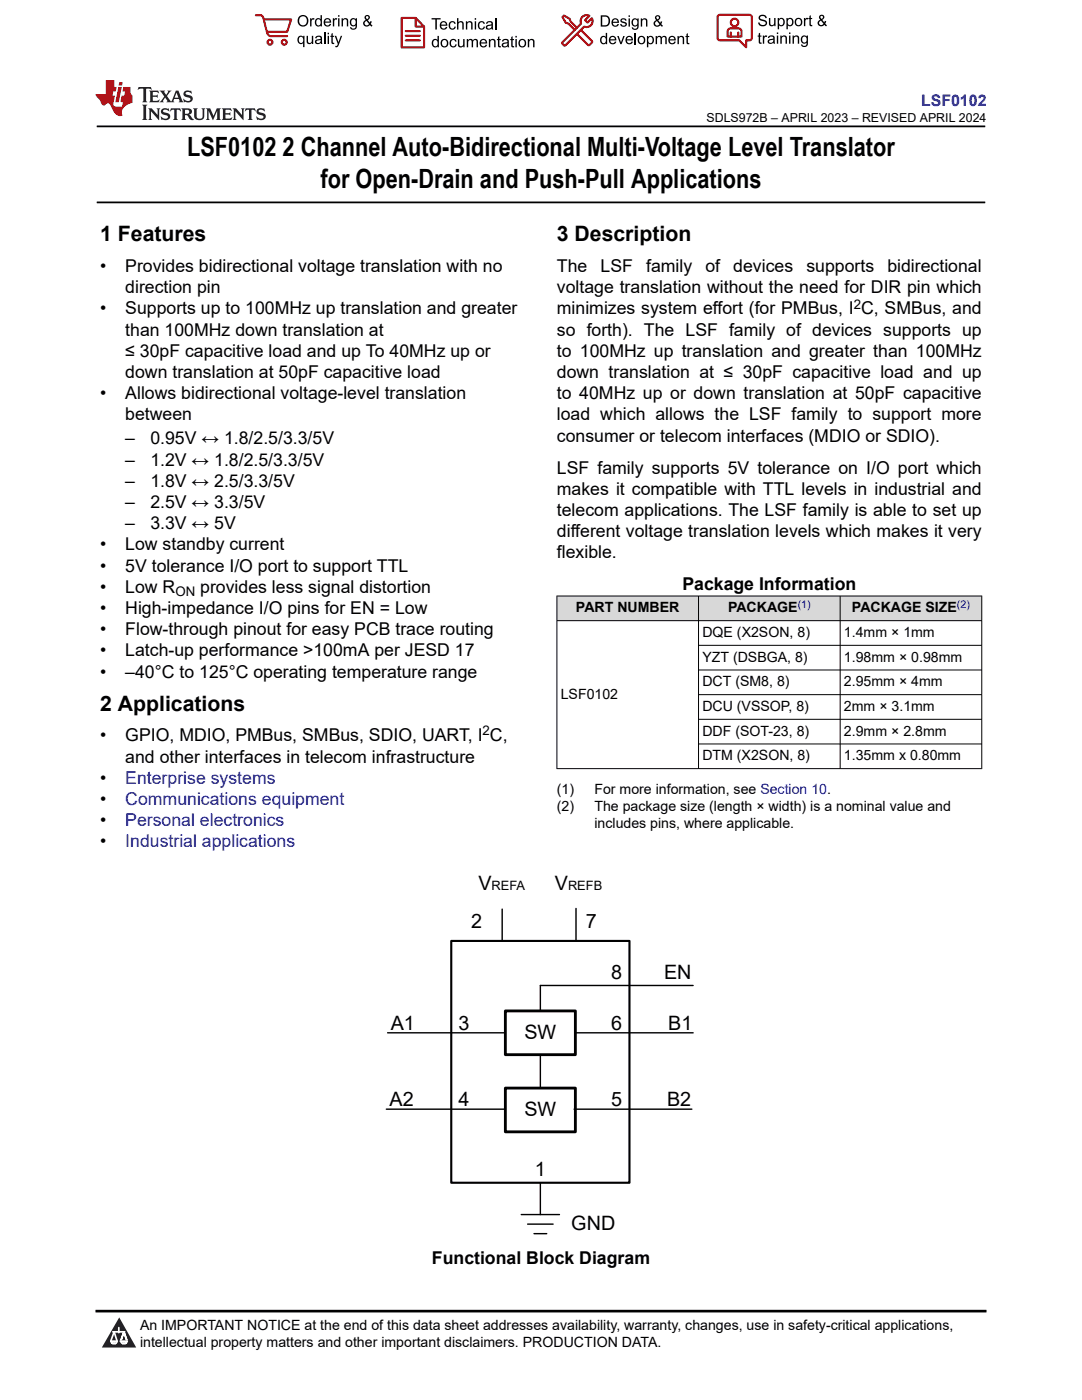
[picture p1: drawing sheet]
<svg xmlns="http://www.w3.org/2000/svg" width="216mm" height="279mm" viewBox="0 0 216 279" stroke-linecap="round" stroke-linejoin="round" font-family="sans-serif">
<path d="M19.3 25.2h177.3M19.3 40.4h177.3" fill="none" stroke="#000" stroke-width=".35"/>
<g fill="#d8d8d8">
<path d="M111.1 118.9h84.8v5h-84.8z" fill-rule="evenodd"/>
<path d="M111.2 119h28.1v4.8h-28.1z" fill-rule="evenodd"/>
<path d="M139.4 119h28.2v4.8h-28.2z" fill-rule="evenodd"/>
<path d="M167.7 119h28.1v4.8h-28.1z" fill-rule="evenodd"/>
</g>
<path d="M111.1 118.9h84.9M111.1 118.9v34.6M139.4 118.9v34.6M167.6 118.9v34.6M195.9 118.9v34.6M111.1 123.9h84.9M139.4 128.8h56.6M139.4 133.7h56.6M139.4 138.6h56.6M111.1 153.4h84.9M139.4 143.6h56.6M139.4 148.5h56.6" fill="none" stroke="#000" stroke-width=".2"/>
<path d="M90 187.8h35.6v48.2h-35.6z" fill="none" stroke="#000" stroke-width=".42"/>
<path d="M100.2 181.4v6.4M114.9 181.3v6.4" fill="none" stroke="#000" stroke-width=".28"/>
<path d="M100.8 201.8h14v8.7h-14z" fill-rule="evenodd" fill="#fff" stroke="#000" stroke-width=".56"/>
<path d="M138.3 196.7h-30.5v5.1M77.3 206.1h23.5M107.8 210.5v6.5M114.8 206.1h23.5" fill="none" stroke="#000" stroke-width=".28"/>
<path d="M100.8 217.2h14v8.7h-14z" fill-rule="evenodd" fill="#fff" stroke="#000" stroke-width=".56"/>
<path d="M77.1 221.4h23.5M107.8 236v6.4M114.6 221.4h23.5M104 242.4h7.6M105.3 244.3h5.1M106.6 246.2h2.5" fill="none" stroke="#000" stroke-width=".28"/>
<path d="M0 0h215.9v23.8h-215.9z" fill-rule="evenodd" fill="#fff"/>
<path d="M27.7 17.4l-.2 .6 .5-.3h.6v.1v2.2l-.2 .4h1l-.2-.4v-2.2v-.1h.5l.5 .3-.1-.6zM29.8 18.1l.2 .4v1.5l-.2 .4h1.9l.1-.6a1.08 1.08 0 0 1-1.3 .2v-.7h.6l.4 .2v-.6l-.4 .2h-.6v-.6l.2-.1a1 1 0 0 1 1 .2l-.1-.5zM31.8 18.1l1 1.1-1 1.2h.9l-.2-.2 .4-.7 .5 .7-.2 .2h1.6l-.2-.2 .1-.4h1l.1 .4-.1 .2h.9l-.2-.3-.8-2h-.5l-1 2.2-.8-1.1 .9-1.1h-.8l.2 .2-.5 .7-.3-.7 .1-.2zM35.2 18.5l.4 1h-.8zM36.8 18.2a.65 .65 0 0 0-.2 .7 .65 .65 0 0 0 .6 .5l.7 .2 .1 .2a.79 .79 0 0 1-.7 .4 .79 .79 0 0 1-.7-.5l.1 .7 .2-.1a.93 .93 0 0 0 1.1 .1 .93 .93 0 0 0 .4-1 1.46 1.46 0 0 0-1.2-.6l-.1-.3a1.09 1.09 0 0 1 1.2 .2l-.2-.6-.1 .1-.6-.2zM28.4 20.9l.2 .4v2.3l-.2 .3h1l-.2-.3v-2.3l.2-.4zM29.6 21.6l.2 .4v1.6l-.2 .3h.8l-.3-.3v-1.4l1.7 1.8v-2l.2-.4h-.8l.2 .2 .1 1.1-1.2-1.3zM32.3 21.8a.65 .65 0 0 0-.2 .7 .65 .65 0 0 0 .7 .4l.6 .2 .1 .2a.79 .79 0 0 1-.7 .4 .79 .79 0 0 1-.7-.5l.1 .7 .2-.1a.93 .93 0 0 0 1.1 .1 .93 .93 0 0 0 .4-.9 1.46 1.46 0 0 0-1.2-.6l-.1-.4a1.09 1.09 0 0 1 1.2 .2l-.2-.6-.1 .1-.6-.1zM34.1 21.6l-.1 .7a.63 .63 0 0 1 .7-.4l.1 1.7-.3 .3h1l-.2-.3v-1.7a.66 .66 0 0 1 .8 .4l-.1-.7zM36.2 21.6l.2 .4v1.6l-.2 .3h.9l-.2-.2v-.7h.5l.1 .2a.79 .79 0 0 0 1.2 .6l-1-.9a.61 .61 0 0 0 .6-.6 .61 .61 0 0 0-.5-.6zM36.9 21.9h.2a.47 .47 0 0 1 .5 .1 .47 .47 0 0 1 .1 .5l-.2 .2h-.6zM38.5 21.6l.2 .2a2.27 2.27 0 0 0 .4 2 1.04 1.04 0 0 0 1.7-.7v-1.3l.2-.2h-.8l.2 .4v1.1a.6 .6 0 0 1-.6 .6 .6 .6 0 0 1-.6-.6v-1.1l.3-.4zM41.1 21.6l.2 .4v1.6l-.2 .3h.7l-.2-.3v-1.5l.9 1.9 .8-1.9v1.5l-.2 .3h1l-.3-.3v-1.6l.3-.4h-.8l-.7 1.5-.7-1.5zM44.3 21.6l.2 .4v1.6l-.2 .3h1.9l.1-.5a1.09 1.09 0 0 1-1.3 .1v-.6h.6l.4 .1v-.6l-.4 .2h-.6v-.6l.2-.1a1.01 1.01 0 0 1 1 .3l-.1-.6zM46.4 21.6l.3 .4v1.6l-.3 .3h.8l-.2-.3v-1.4l1.6 1.8v-2l.2-.4h-.7l.2 .2v1.1l-1.2-1.3zM49 21.6l-.1 .7a.63 .63 0 0 1 .8-.4v1.7l-.3 .3h1l-.2-.3v-1.7a.66 .66 0 0 1 .8 .4l-.1-.7zM51.4 21.8a.65 .65 0 0 0-.2 .7 .65 .65 0 0 0 .6 .4l.6 .2 .2 .2a.79 .79 0 0 1-.8 .4 .79 .79 0 0 1-.6-.5l.1 .7 .2-.1a.93 .93 0 0 0 1 .1 .93 .93 0 0 0 .5-.9 1.46 1.46 0 0 0-1.3-.6l-.1-.4a1.09 1.09 0 0 1 1.3 .2l-.2-.6-.2 .1-.5-.1z" fill="#231f20"/>
<path d="M21.1 16v2.8h-2.1l.1 .3 .9 1a.95 .95 0 0 0 .9 .9 .59 .59 0 0 1 .6-.4 .59 .59 0 0 1 .5 .4l.4 .8a1.59 1.59 0 0 0 2.1 1.3 1.61 1.61 0 0 1 1-2.2l1-.4-.1-1.5a1.59 1.59 0 0 1-.4-1.6h-1.4l-.2 .9h.5l-.1 .8h-.5l-.2 1v.2l.4 .1-.2 .9h-.6a.73 .73 0 0 1-1.1-.7l.3-1.5h-.5l.2-.8h.5l.2-.9h-.5v-1.4zM23.6 17.4l-.6 3h.7l.6-3zM23.8 16.4l-.1 .7h.7l.1-.7z" fill="#ed1c24"/>
<g fill="#000">
<path d="M59.4 4.2a1.12 1.12 0 0 1 2.2 0 1.12 1.12 0 0 1-2.2 0zM59.9 3.5a.89 .89 0 0 0-.1 1.1 .89 .89 0 0 0 1.1 .4 .88 .88 0 0 0 .3-1.3 .88 .88 0 0 0-1.3-.2z" fill-rule="evenodd"/>
<path d="M59.5 7.3l.5-.2 .5 .3v-.3h.3v2.3h-.3v-.8a.74 .74 0 0 1-1 0 .74 .74 0 0 1-.1-1zM59.8 7.5a.57 .57 0 0 0-.2 .7 .57 .57 0 0 0 .8 .2 .57 .57 0 0 0 .1-.7 .57 .57 0 0 0-.7-.2z" fill-rule="evenodd"/>
<path d="M61.9 3.6h.2v.3l.2-.2 .3-.1 .2 .1-.1 .3a.36 .36 0 0 0-.5 0 .36 .36 0 0 0 0 .4v.9h-.3z" fill-rule="evenodd"/>
<path d="M61.2 7.1h.3v.9a.41 .41 0 0 0 .4 .6 .41 .41 0 0 0 .3-.6v-.9h.3v1.7h-.2v-.3a.58 .58 0 0 1-.7 .3 .58 .58 0 0 1-.4-.6z" fill-rule="evenodd"/>
<path d="M63 3.8l.5-.2 .5 .2v-.8h.2v2.3h-.2v-.2a.75 .75 0 0 1-1-.1 .75 .75 0 0 1-.1-1zM63.2 4a.57 .57 0 0 0-.1 .7 .57 .57 0 0 0 .8 .2 .57 .57 0 0 0 .1-.7 .57 .57 0 0 0-.8-.2z" fill-rule="evenodd"/>
<path d="M63 7.3a.74 .74 0 0 1 1-.1 .74 .74 0 0 1 .3 .9v.7h-.3v-.2a.57 .57 0 0 1-.8 .2 .57 .57 0 0 1-.2-.8l1-.3a.41 .41 0 0 0-.4-.4 .41 .41 0 0 0-.4 .4l-.3-.1zM63.2 8.2a.35 .35 0 0 0 .2 .5 .35 .35 0 0 0 .5-.3l.1-.4z" fill-rule="evenodd"/>
<path d="M65.4 6.5h.3v.3h-.3zM65.4 7.1h.3v1.7h-.3z" fill-rule="evenodd"/>
<path d="M64.8 3.8a.76 .76 0 0 1 .9-.1 .76 .76 0 0 1 .4 .8h-1.2a.47 .47 0 0 0 .3 .6 .47 .47 0 0 0 .6-.4l.3 .1a.82 .82 0 0 1-1.3 .3 .82 .82 0 0 1 0-1.3zM65 4l-.1 .3h.9l-.3-.4z" fill-rule="evenodd"/>
<path d="M66.4 3.6h.3v.3l.1-.2 .4-.1 .1 .1-.1 .3a.36 .36 0 0 0-.4 0 .36 .36 0 0 0-.1 .4v.9h-.3z" fill-rule="evenodd"/>
<path d="M66.1 6.7l.3-.1v.5h.3v.3h-.3v.9l.1 .2h.2v.3a.41 .41 0 0 1-.4-.1 .41 .41 0 0 1-.2-.4v-.9h-.2v-.3h.2z" fill-rule="evenodd"/>
<path d="M66.8 7.1h.3l.4 1.4 .5-1.4h.3l-.6 1.7a.57 .57 0 0 1-.8 .6v-.3a.37 .37 0 0 0 .5-.3z" fill-rule="evenodd"/>
<path d="M67.5 3h.2v.3h-.2zM67.5 3.6h.2v1.7h-.2z" fill-rule="evenodd"/>
<path d="M68.2 3.6h.2v.3a.58 .58 0 0 1 .7-.3 .58 .58 0 0 1 .4 .7v1h-.3v-1a.4 .4 0 0 0-.4-.5 .4 .4 0 0 0-.4 .6v.9h-.2z" fill-rule="evenodd"/>
<path d="M70 3.8l.5-.2 .5 .2v-.2h.2v1.5a.71 .71 0 0 1-.5 .8 .71 .71 0 0 1-.8-.5h.2a.46 .46 0 0 0 .6 .3 .46 .46 0 0 0 .3-.6 .78 .78 0 0 1-1.1-.2 .78 .78 0 0 1 .1-1.1zM70.2 4a.53 .53 0 0 0-.1 .8 .53 .53 0 0 0 .8 0 .54 .54 0 0 0 0-.7 .54 .54 0 0 0-.7-.1z" fill-rule="evenodd"/>
<path d="M72.9 3.1a.53 .53 0 0 1 .8 .1 .53 .53 0 0 1-.3 .8l.4 .5 .1-.3 .3 .1-.2 .5 .3 .3-.2 .2-.3-.3a.71 .71 0 0 1-1.2 .1 .71 .71 0 0 1 .4-1.1l-.3-.5zM73 3.5a.3 .3 0 0 0 .6 0 .3 .3 0 0 0-.6 0zM72.9 4.3a.45 .45 0 0 0 0 .7 .45 .45 0 0 0 .7-.2l-.5-.6z" fill-rule="evenodd"/>
<path d="M86.1 3.6h1.8v.3h-.7v2h-.3v-2h-.8z" fill-rule="evenodd"/>
<path d="M86.3 8l.5-.2 .5 .2v-.8h.3v2.2h-.3v-.2a.76 .76 0 0 1-1 0 .76 .76 0 0 1-.1-1zM86.6 8.1a.58 .58 0 0 0-.2 .8 .58 .58 0 0 0 .8 .2 .58 .58 0 0 0 .1-.8 .58 .58 0 0 0-.7-.2z" fill-rule="evenodd"/>
<path d="M88.2 7.9a.81 .81 0 0 1 1.1 .2 .81 .81 0 0 1-.2 1.1 .81 .81 0 0 1-1.1-.1l-.1-.8zM88.3 8.1a.57 .57 0 0 0 0 .9 .57 .57 0 0 0 .8 0 .57 .57 0 0 0 0-.8 .57 .57 0 0 0-.8-.1z" fill-rule="evenodd"/>
<path d="M88 4.4a.77 .77 0 0 1 .9-.1 .77 .77 0 0 1 .4 .8h-1.3a.48 .48 0 0 0 .4 .6 .48 .48 0 0 0 .6-.3h.3a.83 .83 0 0 1-1.3 .4 .83 .83 0 0 1 0-1.4zM88.2 4.6l-.2 .3h1l-.3-.4z" fill-rule="evenodd"/>
<path d="M89.7 4.4a.7 .7 0 0 1 1.2 .3l-.2 .1a.45 .45 0 0 0-.6-.3 .45 .45 0 0 0-.3 .6 .45 .45 0 0 0 .3 .6 .45 .45 0 0 0 .6-.4h.3a.76 .76 0 0 1-1.1 .6 .76 .76 0 0 1-.3-1.1z" fill-rule="evenodd"/>
<path d="M89.9 8a.7 .7 0 0 1 1.2 .3h-.3a.45 .45 0 0 0-.5-.3 .45 .45 0 0 0-.3 .6 .45 .45 0 0 0 .3 .6 .45 .45 0 0 0 .6-.4l.2 .1a.76 .76 0 0 1-1 .5 .76 .76 0 0 1-.4-1.1z" fill-rule="evenodd"/>
<path d="M91.2 3.6h.3v.8a.59 .59 0 0 1 .7-.2 .59 .59 0 0 1 .3 .7v1h-.2v-1a.4 .4 0 0 0-.5-.4 .4 .4 0 0 0-.3 .5v.9h-.3z" fill-rule="evenodd"/>
<path d="M91.4 7.8h.2v.9a.41 .41 0 0 0 .5 .5 .41 .41 0 0 0 .3-.5v-.9h.3v1.6h-.3v-.2a.58 .58 0 0 1-.7 .3 .58 .58 0 0 1-.3-.7z" fill-rule="evenodd"/>
<path d="M93 4.2h.2v.3a.59 .59 0 0 1 .7-.3 .59 .59 0 0 1 .4 .7v1h-.3v-1a.41 .41 0 0 0-.4-.5 .41 .41 0 0 0-.4 .6v.9h-.2z" fill-rule="evenodd"/>
<path d="M93.1 7.8h.3v.2a.56 .56 0 0 1 1 0 .54 .54 0 0 1 .6-.2 .54 .54 0 0 1 .4 .5v1.1h-.3v-1a.34 .34 0 0 0-.3-.4 .34 .34 0 0 0-.4 .3v1.1h-.3v-1a.38 .38 0 0 0-.5-.4 .38 .38 0 0 0-.2 .6v.8h-.3z" fill-rule="evenodd"/>
<path d="M94.7 3.6h.3v.3h-.3zM94.7 4.2h.3v1.7h-.3z" fill-rule="evenodd"/>
<path d="M95.5 4.4a.7 .7 0 0 1 1.3 .3l-.3 .1a.45 .45 0 0 0-.6-.3 .45 .45 0 0 0-.3 .6 .45 .45 0 0 0 .3 .6 .45 .45 0 0 0 .6-.4h.3a.76 .76 0 0 1-1.1 .6 .76 .76 0 0 1-.3-1.1z" fill-rule="evenodd"/>
<path d="M95.9 8a.77 .77 0 0 1 .9-.2 .77 .77 0 0 1 .4 .9h-1.2a.48 .48 0 0 0 .3 .5 .48 .48 0 0 0 .6-.3h.3a.83 .83 0 0 1-1.3 .4 .83 .83 0 0 1 0-1.3zM96.1 8.1l-.1 .4h.9l-.2-.5z" fill-rule="evenodd"/>
<path d="M97.5 7.8h.3v.2a.59 .59 0 0 1 .7-.2 .59 .59 0 0 1 .4 .6v1h-.3v-1a.41 .41 0 0 0-.5-.4 .41 .41 0 0 0-.3 .5v.9h-.3z" fill-rule="evenodd"/>
<path d="M97.1 4.4a.74 .74 0 0 1 1-.1 .74 .74 0 0 1 .3 .9v.7h-.3v-.2a.59 .59 0 0 1-.8 .2 .59 .59 0 0 1-.3-.8l1.1-.3a.42 .42 0 0 0-.4-.4 .42 .42 0 0 0-.5 .4l-.2-.1zM97.3 5.3a.36 .36 0 0 0 .2 .5 .36 .36 0 0 0 .5-.2l.1-.5z" fill-rule="evenodd"/>
<path d="M99.4 7.4l.2-.2v.6h.3v.2h-.3v1l.1 .2h.2l.1 .2a.41 .41 0 0 1-.5 0 .41 .41 0 0 1-.1-.4v-1h-.2v-.2h.2z" fill-rule="evenodd"/>
<path d="M100.3 8a.74 .74 0 0 1 .9-.2 .74 .74 0 0 1 .3 .9l.1 .7h-.3v-.2a.59 .59 0 0 1-.8 .3 .59 .59 0 0 1-.3-.8l1-.3a.42 .42 0 0 0-.3-.4 .42 .42 0 0 0-.5 .3h-.3zM100.5 8.8a.36 .36 0 0 0 .1 .5 .36 .36 0 0 0 .5-.2l.2-.5z" fill-rule="evenodd"/>
<path d="M102 7.4l.3-.2v.6h.3v.2h-.3v1l.1 .2h.2v.2a.41 .41 0 0 1-.5 0 .41 .41 0 0 1-.1-.4v-1h-.2v-.2h.2z" fill-rule="evenodd"/>
<path d="M102.8 7.2h.3v.3h-.3zM102.8 7.8h.3v1.6h-.3z" fill-rule="evenodd"/>
<path d="M103.7 7.9a.81 .81 0 0 1 1.1 .2 .81 .81 0 0 1-.1 1.1 .81 .81 0 0 1-1.2-.1v-.8zM103.9 8.1a.57 .57 0 0 0-.1 .9 .57 .57 0 0 0 .8 0 .57 .57 0 0 0 0-.8 .57 .57 0 0 0-.7-.1z" fill-rule="evenodd"/>
<path d="M105.3 7.8h.3v.2a.59 .59 0 0 1 .7-.2 .59 .59 0 0 1 .4 .6v1h-.3v-1a.41 .41 0 0 0-.5-.4 .41 .41 0 0 0-.3 .5v.9h-.3z" fill-rule="evenodd"/>
<path d="M119.9 3.1h.7a1.12 1.12 0 0 1 1.1 1.1 1.12 1.12 0 0 1-1 1.1h-.8zM120.2 3.3v1.7h.4a.86 .86 0 0 0 .8-.8 .86 .86 0 0 0-.8-.9z" fill-rule="evenodd"/>
<path d="M119.9 7.4l.5-.3 .5 .3v-.8h.2v2.2h-.2v-.2a.75 .75 0 0 1-1 0 .75 .75 0 0 1-.1-1zM120.1 7.5a.57 .57 0 0 0-.1 .8 .57 .57 0 0 0 .8 .2 .57 .57 0 0 0 .1-.8 .57 .57 0 0 0-.8-.2z" fill-rule="evenodd"/>
<path d="M121.7 7.4a.76 .76 0 0 1 .9-.2 .76 .76 0 0 1 .4 .9h-1.2a.47 .47 0 0 0 .3 .5 .47 .47 0 0 0 .6-.3h.3a.82 .82 0 0 1-1.3 .4 .82 .82 0 0 1 0-1.3zM121.9 7.5l-.1 .3h.9l-.3-.4z" fill-rule="evenodd"/>
<path d="M122.2 3.9a.76 .76 0 0 1 .9-.2 .76 .76 0 0 1 .4 .9h-1.2a.47 .47 0 0 0 .4 .5 .47 .47 0 0 0 .5-.3h.3a.82 .82 0 0 1-1.3 .4 .82 .82 0 0 1 0-1.3zM122.5 4l-.2 .3h.9l-.2-.4z" fill-rule="evenodd"/>
<path d="M123.9 3.8a.71 .71 0 0 1 1.1 .3h-.2a.32 .32 0 0 0-.4-.3 .32 .32 0 0 0-.3 .4h.1a.75 .75 0 0 1 .9 .8 .72 .72 0 0 1-.7 .3 .72 .72 0 0 1-.7-.5h.3a.36 .36 0 0 0 .4 .4 .36 .36 0 0 0 .3-.5 .8 .8 0 0 1-.9-.7z" fill-rule="evenodd"/>
<path d="M123.2 7.2h.3l.4 1.3 .5-1.3h.3l-.7 1.6h-.2z" fill-rule="evenodd"/>
<path d="M125.4 3.1h.3v.3h-.3zM125.4 3.7h.3v1.6h-.3z" fill-rule="evenodd"/>
<path d="M125 7.4a.76 .76 0 0 1 .9-.2 .76 .76 0 0 1 .4 .9h-1.2a.47 .47 0 0 0 .3 .5 .47 .47 0 0 0 .6-.3h.3a.82 .82 0 0 1-1.3 .4 .82 .82 0 0 1 0-1.3zM125.2 7.5l-.1 .3h.9l-.2-.4z" fill-rule="evenodd"/>
<path d="M126.2 3.9l.5-.3 .5 .3v-.2h.2v1.4a.71 .71 0 0 1-.5 .8 .71 .71 0 0 1-.8-.5l.2 .1a.46 .46 0 0 0 .6 .2 .46 .46 0 0 0 .3-.6 .78 .78 0 0 1-1.1-.1 .78 .78 0 0 1 .1-1.1zM126.4 4a.53 .53 0 0 0-.1 .8 .53 .53 0 0 0 .8 0 .54 .54 0 0 0 0-.7 .54 .54 0 0 0-.7-.1z" fill-rule="evenodd"/>
<path d="M127.5 7.3a.8 .8 0 0 1 1.1 .2 .8 .8 0 0 1-.1 1.1 .8 .8 0 0 1-1.2-.1v-.8zM127.7 7.5a.56 .56 0 0 0-.1 .9 .56 .56 0 0 0 .8-.1 .56 .56 0 0 0 0-.7 .56 .56 0 0 0-.7-.1z" fill-rule="evenodd"/>
<path d="M127.9 3.7h.2v.2a.58 .58 0 0 1 .7-.2 .58 .58 0 0 1 .4 .6v1h-.3v-1a.4 .4 0 0 0-.4-.4 .4 .4 0 0 0-.4 .5v.9h-.2z" fill-rule="evenodd"/>
<path d="M129.1 7.2h.2v.2a.72 .72 0 0 1 1-.1 .72 .72 0 0 1 .2 1 .64 .64 0 0 1-.5 .5 .64 .64 0 0 1-.6-.2v.8h-.3zM129.5 7.5a.56 .56 0 0 0-.2 .8 .56 .56 0 0 0 .8 .2 .56 .56 0 0 0 .1-.8 .56 .56 0 0 0-.7-.2z" fill-rule="evenodd"/>
<path d="M130.8 7.2h.3v.2a.55 .55 0 0 1 .9 0 .53 .53 0 0 1 .6-.3 .53 .53 0 0 1 .4 .6v1.1h-.2v-1a.34 .34 0 0 0-.3-.4 .34 .34 0 0 0-.4 .3v1.1h-.3v-1a.37 .37 0 0 0-.5-.4 .37 .37 0 0 0-.2 .6v.8h-.3z" fill-rule="evenodd"/>
<path d="M130.8 3.2a.53 .53 0 0 1 .9 .1 .53 .53 0 0 1-.4 .8l.4 .5 .2-.4 .2 .1-.2 .5 .4 .3-.2 .3-.3-.4a.71 .71 0 0 1-1.2 .1 .71 .71 0 0 1 .3-1.1l-.2-.5zM130.9 3.6a.3 .3 0 0 0 .6 0 .3 .3 0 0 0-.6 0zM130.9 4.3a.45 .45 0 0 0 0 .7 .45 .45 0 0 0 .7-.2l-.5-.6z" fill-rule="evenodd"/>
<path d="M133.6 7.4a.76 .76 0 0 1 .9-.2 .76 .76 0 0 1 .3 .9h-1.2a.47 .47 0 0 0 .4 .5 .47 .47 0 0 0 .6-.3h.2a.82 .82 0 0 1-1.2 .4 .82 .82 0 0 1 0-1.3zM133.8 7.5l-.2 .3h1l-.3-.4z" fill-rule="evenodd"/>
<path d="M135.2 7.2h.2v.2a.58 .58 0 0 1 .7-.2 .58 .58 0 0 1 .4 .6v1h-.3v-1a.4 .4 0 0 0-.4-.4 .4 .4 0 0 0-.3 .5v.9h-.3z" fill-rule="evenodd"/>
<path d="M137 6.8l.3-.2v.6h.2v.2h-.2v1v.2h.2l.1 .2a.41 .41 0 0 1-.5 0 .41 .41 0 0 1-.1-.5v-.9h-.2v-.2h.2z" fill-rule="evenodd"/>
<path d="M151.6 3.1a.88 .88 0 0 1 1.4 .5h-.3a.49 .49 0 0 0-.5-.5 .49 .49 0 0 0-.5 .6l.1 .1a1.06 1.06 0 0 1 1.2 1 .95 .95 0 0 1-.9 .4 .95 .95 0 0 1-.8-.7h.3a.58 .58 0 0 0 .6 .5 .58 .58 0 0 0 .5-.6l-.2-.1a.95 .95 0 0 1-1.1-.9z" fill-rule="evenodd"/>
<path d="M151.4 6.7l.3-.2v.6h.2v.2h-.2v1v.2h.2l.1 .2a.41 .41 0 0 1-.5 0 .41 .41 0 0 1-.1-.5v-.9h-.2v-.2h.2z" fill-rule="evenodd"/>
<path d="M152.2 7.1h.3v.2l.1-.2h.4h.1l-.1 .3a.36 .36 0 0 0-.4 0 .36 .36 0 0 0-.1 .5v.8h-.3z" fill-rule="evenodd"/>
<path d="M153.3 7.3a.74 .74 0 0 1 1-.2 .74 .74 0 0 1 .3 .9l.1 .7h-.3l-.1-.2a.57 .57 0 0 1-.8 .3 .57 .57 0 0 1-.1-.9l.9-.2a.41 .41 0 0 0-.4-.4 .41 .41 0 0 0-.4 .3h-.3zM153.5 8.1a.35 .35 0 0 0 .2 .5 .35 .35 0 0 0 .5-.2l.1-.5z" fill-rule="evenodd"/>
<path d="M153.4 3.6h.3v.9a.41 .41 0 0 0 .4 .5 .41 .41 0 0 0 .4-.5v-.9h.2v1.6h-.2v-.2a.58 .58 0 0 1-.7 .2 .58 .58 0 0 1-.4-.6z" fill-rule="evenodd"/>
<path d="M155 6.5h.3v.3h-.3zM155 7.1h.3v1.6h-.3z" fill-rule="evenodd"/>
<path d="M155.2 3.6h.2v.2a.72 .72 0 0 1 1-.1 .72 .72 0 0 1 .2 1 .64 .64 0 0 1-.5 .5 .64 .64 0 0 1-.6-.2v.8h-.3zM155.6 3.9a.56 .56 0 0 0-.2 .8 .56 .56 0 0 0 .8 .2 .56 .56 0 0 0 .1-.8 .56 .56 0 0 0-.7-.2z" fill-rule="evenodd"/>
<path d="M155.7 7.1h.3v.2a.58 .58 0 0 1 .7-.2 .58 .58 0 0 1 .3 .6v1h-.3v-1a.4 .4 0 0 0-.4-.4 .4 .4 0 0 0-.3 .5v.9h-.3z" fill-rule="evenodd"/>
<path d="M156.9 3.6h.3v.2a.72 .72 0 0 1 .9-.1 .72 .72 0 0 1 .2 1 .64 .64 0 0 1-.4 .5 .64 .64 0 0 1-.7-.2v.8h-.3zM157.3 3.9a.56 .56 0 0 0-.1 .8 .56 .56 0 0 0 .7 .2 .56 .56 0 0 0 .2-.8 .56 .56 0 0 0-.8-.2z" fill-rule="evenodd"/>
<path d="M157.4 6.5h.3v.3h-.3zM157.4 7.1h.3v1.6h-.3z" fill-rule="evenodd"/>
<path d="M158.1 7.1h.3v.2a.58 .58 0 0 1 .7-.2 .58 .58 0 0 1 .4 .6v1h-.3v-1a.4 .4 0 0 0-.5-.4 .4 .4 0 0 0-.3 .5v.9h-.3z" fill-rule="evenodd"/>
<path d="M158.8 3.7a.8 .8 0 0 1 1.1 .2 .8 .8 0 0 1-.1 1.1 .8 .8 0 0 1-1.1-.1l-.1-.8zM159 3.9a.56 .56 0 0 0-.1 .9 .56 .56 0 0 0 .9 0 .56 .56 0 0 0-.1-.8 .56 .56 0 0 0-.7-.1z" fill-rule="evenodd"/>
<path d="M160 7.3l.5-.2 .5 .2v-.2h.2v1.4a.71 .71 0 0 1-.5 .9 .71 .71 0 0 1-.9-.5h.3a.46 .46 0 0 0 .6 .2 .46 .46 0 0 0 .2-.6 .78 .78 0 0 1-1-.1 .78 .78 0 0 1 .1-1.1zM160.2 7.4a.53 .53 0 0 0-.1 .8 .53 .53 0 0 0 .8 0 .54 .54 0 0 0 0-.7 .54 .54 0 0 0-.7-.1z" fill-rule="evenodd"/>
<path d="M160.4 3.6h.3v.2l.1-.2h.4h.1l-.1 .3a.36 .36 0 0 0-.4 0 .36 .36 0 0 0-.1 .5v.8h-.3z" fill-rule="evenodd"/>
<path d="M161.5 3.2l.3-.2v.6h.3v.2h-.3v1v.2h.3v.2a.41 .41 0 0 1-.5 0 .41 .41 0 0 1-.1-.5v-.9h-.2v-.2h.2z" fill-rule="evenodd"/>
<path d="M163.6 3.1a.53 .53 0 0 1 .8 .1 .53 .53 0 0 1-.3 .8l.4 .5 .1-.3h.3l-.2 .5 .3 .3-.2 .3-.3-.3a.71 .71 0 0 1-1.2 .1 .71 .71 0 0 1 .4-1.2l-.3-.5zM163.7 3.5a.3 .3 0 0 0 .5 0 .3 .3 0 0 0-.5 0zM163.6 4.2a.45 .45 0 0 0 0 .8 .45 .45 0 0 0 .7-.3l-.5-.6z" fill-rule="evenodd"/>
</g>
<path d="M64.8 6.5v2.3M98.9 3.6v2.3M126.8 6.6v2.2" fill="none" stroke="#000" stroke-width=".28"/>
<g fill="none" stroke="#de0000" stroke-width=".42">
<path d="M51.1 3l1 .1a1.4 1.4 0 0 1 .6 1.2l.7 2.5a.95 .95 0 0 0 1.1 .4h2.8M52.7 3.9h5.4l-.8 2.4h-4M80.1 3.6h2.8v1.7h1.7v4.2h-4.5zM81 7.1h2.8M81 6.2h2.8M81 8.1h2.8M82.9 3.6l1.7 1.7M115.1 5.5l-1.3-1.2-.1-.5-1.2-.7-.3 .3 .7 1.1 .5 .2 1.3 1.3M115.9 6l2.2 2.2v.3l-.5 .5h-.3l-2.2-2.2zM115.9 6l.7-.7a1.19 1.19 0 0 0 1.3-.3 1.19 1.19 0 0 0 .2-1.4l-.9 .9-.4-.5 .8-.8a1.19 1.19 0 0 0-1.4 .1 1.19 1.19 0 0 0-.2 1.4l-3.8 3.7v.3l.3 .3h.3l2.3-2.2M143.2 3.2l.4-.2h6l.4 .2v4.4l-.2 .4-.9 .1v1.3l-1.4-1.3h-3.9l-.4-.3zM145.4 5.8l.4-.1h1.6a.61 .61 0 0 1 .6 .6v1h-2.8v-1z"/>
<path d="M145.8 6.5v.8M147.3 6.5v.8"/>
<circle cx="53.9" cy="8.4" r=".49"/>
<circle cx="56.7" cy="8.4" r=".49"/>
<circle cx="146.6" cy="4.5" r=".75"/>
</g>
<path d="M0 261.4h215.9v18h-215.9z" fill-rule="evenodd" fill="#fff"/>
<path d="M23.8 262.9l3.4 6h-6.9z" fill="#231f20"/>
<path d="M22.1 267.7h1.3l-.4 .5h-.3a.55 .55 0 0 1-.6-.5z" fill-rule="evenodd" fill="#fff"/>
<path d="M22.1 267.7h1.3l-.4 .5h-.3a.55 .55 0 0 1-.6-.5z" fill="none" stroke="#231f20" stroke-width=".34"/>
<path d="M22.1 267.7h1.3l-.4 .5h-.5zM22.6 265.8h.1M22.6 265.8h2.3zM23.7 265.9h.1M23.7 264.9v1zM24 267.7h.1" fill="none" stroke="#fff" stroke-width=".34"/>
<path d="M24.7 265.8l-.7 1.9z" fill="#fff"/>
<path d="M24.7 265.8l-.7 1.9z" fill="none" stroke="#fff" stroke-width=".34"/>
<path d="M24.7 265.8l.7 1.9z" fill="#fff"/>
<path d="M22.8 265.8l-.7 1.9zM22.8 265.8l.6 1.9zM24.7 265.8l.7 1.9zM25.3 267.7h.1" fill="none" stroke="#fff" stroke-width=".34"/>
<path d="M24.1 267.7h1.3a.65 .65 0 0 1-.6 .5 .65 .65 0 0 1-.7-.5z" fill-rule="evenodd" fill="#fff"/>
<path d="M24.1 267.7h1.3a.65 .65 0 0 1-.6 .5 .65 .65 0 0 1-.7-.5z" fill="none" stroke="#231f20" stroke-width=".34"/>
<path d="M24 267.7h.1M24.1 267.7h1.3l-.4 .5h-.5z" fill="none" stroke="#fff" stroke-width=".34"/>
<path d="M19 261.7h177.8" fill="none" stroke="#000" stroke-width=".53"/>
<g font-size="5.3">
<text x="37.3" y="31.2">LSF0102 2 Channel Auto-Bidirectional Multi-Voltage Level Translator</text>
<text x="63.9" y="37.5">for Open-Drain and Push-Pull Applications</text>
</g>
<g font-size="4.2">
<text x="20" y="48.1">1 Features</text>
<text x="111.1" y="48.1">3 Description</text>
<text x="20" y="141.8">2 Applications</text>
</g>
<g font-size="4">
<text x="95.5" y="177.5">V</text>
<text x="110.7" y="177.5">V</text>
<text x="94" y="185.2">2</text>
<text x="116.9" y="185.2">7</text>
<text x="122" y="195.3">8</text>
<text x="132.5" y="195.3">EN</text>
<text x="78" y="205.5">A1</text>
<text x="91.5" y="205.5">3</text>
<text x="104.6" y="207.3">SW</text>
<text x="122" y="205.5">6</text>
<text x="133.3" y="205.5">B1</text>
<text x="77.7" y="220.7">A2</text>
<text x="91.5" y="220.7">4</text>
<text x="122" y="220.7">5</text>
<text x="133.1" y="220.7">B2</text>
<text x="104.6" y="222.7">SW</text>
<text x="106.7" y="234.7">1</text>
<text x="114" y="245.4">GND</text>
</g>
<g font-size="3.5">
<text x="20" y="54.3">•</text>
<text x="25" y="54.3">Provides bidirectional voltage translation with no</text>
<text x="25" y="58.5">direction pin</text>
<text x="111.1" y="54.3">The</text>
<text x="111.1" y="58.5">voltage translation without the need for DIR pin which</text>
<text x="119.8" y="54.3">LSF</text>
<text x="128.9" y="54.3">family</text>
<text x="140.8" y="54.3">of</text>
<text x="146.3" y="54.3">devices</text>
<text x="160.9" y="54.3">supports</text>
<text x="177.1" y="54.3">bidirectional</text>
<text x="20" y="62.8">•</text>
<text x="25" y="62.8">Supports up to 100MHz up translation and greater</text>
<text x="111.1" y="62.8">minimizes system effort (for PMBus, I C, SMBus, and</text>
<text x="25" y="67">than 100MHz down translation at</text>
<text x="25" y="71.2">≤ 30pF capacitive load and up To 40MHz up or</text>
<text x="111.1" y="67">so forth). The LSF family of devices supports up</text>
<text x="111.1" y="71.2">to 100MHz up translation and greater than 100MHz</text>
<text x="25" y="75.5">down translation at 50pF capacitive load</text>
<text x="111.1" y="75.5">down translation at ≤ 30pF capacitive load and up</text>
<text x="20" y="79.7">•</text>
<text x="25" y="79.7">Allows bidirectional voltage-level translation</text>
<text x="25" y="83.9">between</text>
<text x="111.1" y="83.9">load which allows the LSF family to support more</text>
<text x="111.1" y="79.7">to 40MHz up or down translation at 50pF capacitive</text>
<text x="25" y="88.7">–</text>
<text x="30" y="88.7">0.95V ↔ 1.8/2.5/3.3/5V</text>
<text x="111.1" y="88.2">consumer or telecom interfaces (MDIO or SDIO).</text>
<text x="25" y="92.9">–</text>
<text x="30" y="92.9">1.2V ↔ 1.8/2.5/3.3/5V</text>
<text x="111.1" y="94.5">LSF family supports 5V tolerance on I/O port which</text>
<text x="25" y="97.1">–</text>
<text x="25" y="101.4">–</text>
<text x="30" y="97.1">1.8V ↔ 2.5/3.3/5V</text>
<text x="30" y="101.4">2.5V ↔ 3.3/5V</text>
<text x="111.1" y="98.7">makes it compatible with TTL levels in industrial and</text>
<text x="25" y="105.6">–</text>
<text x="30" y="105.6">3.3V ↔ 5V</text>
<text x="111.1" y="103">telecom applications. The LSF family is able to set up</text>
<text x="111.1" y="107.2">different voltage translation levels which makes it very</text>
<text x="20" y="109.8">•</text>
<text x="25" y="109.8">Low standby current</text>
<text x="111.1" y="111.4">flexible.</text>
<text x="20" y="114.1">•</text>
<text x="20" y="118.3">•</text>
<text x="25" y="114.1">5V tolerance I/O port to support TTL</text>
<text x="25" y="118.3">Low R</text>
<text x="39.9" y="118.3">provides less signal distortion</text>
<text x="136.2" y="117.8">Package Information</text>
<text x="20" y="122.5">•</text>
<text x="25" y="122.5">High-impedance I/O pins for EN = Low</text>
<text x="20" y="126.8">•</text>
<text x="20" y="131">•</text>
<text x="25" y="126.8">Flow-through pinout for easy PCB trace routing</text>
<text x="25" y="131">Latch-up performance &gt;100mA per JESD 17</text>
<text x="20" y="135.2">•</text>
<text x="25" y="135.2">–40°C to 125°C operating temperature range</text>
<text x="20" y="147.9">•</text>
<text x="25" y="147.9">GPIO, MDIO, PMBus, SMBus, SDIO, UART, I C,</text>
<text x="25" y="152.2">and other interfaces in telecom infrastructure</text>
<text x="20" y="156.4">•</text>
<text x="20" y="160.6">•</text>
<text x="20" y="164.9">•</text>
<text x="20" y="169.1">•</text>
<text x="86.2" y="252.3">Functional Block Diagram</text>
</g>
<g font-size="3.5" fill="#00f">
<text x="25" y="156.4">Enterprise systems</text>
<text x="25" y="160.6">Communications equipment</text>
<text x="25" y="164.9">Personal electronics</text>
<text x="25" y="169.1">Industrial applications</text>
</g>
<text font-size="3.2" fill="#00f" x="183.8" y="21.1">LSF0102</text>
<g font-size="2.8">
<text x="114.9" y="122.2">PART NUMBER</text>
<text x="145.3" y="122.2">PACKAGE</text>
<text x="170" y="122.2">PACKAGE SIZE</text>
<text x="140.2" y="127.1">DQE (X2SON, 8)</text>
<text x="168.4" y="127.1">1.4mm × 1mm</text>
<text x="140.2" y="132.1">YZT (DSBGA, 8)</text>
<text x="140.2" y="137">DCT (SM8, 8)</text>
<text x="168.4" y="132.1">1.98mm × 0.98mm</text>
<text x="168.4" y="137">2.95mm × 4mm</text>
<text x="111.9" y="139.4">LSF0102</text>
<text x="140.2" y="141.9">DCU (VSSOP, 8)</text>
<text x="168.4" y="141.9">2mm × 3.1mm</text>
<text x="140.2" y="146.8">DDF (SOT-23, 8)</text>
<text x="168.4" y="146.8">2.9mm × 2.8mm</text>
<text x="140.2" y="151.7">DTM (X2SON, 8)</text>
<text x="168.4" y="151.7">1.35mm x 0.80mm</text>
<text x="111.1" y="158.5">(1)</text>
<text x="111.1" y="161.9">(2)</text>
<text x="118.6" y="158.5">For more information, see Section 10.</text>
<text x="118.6" y="161.9">The package size (length × width) is a nominal value and</text>
<text x="118.6" y="165.3">includes pins, where applicable.</text>
<text x="27.9" y="265.5">An IMPORTANT NOTICE at the end of this data sheet addresses availability, warranty, changes, use in safety-critical applications,</text>
<text x="27.9" y="268.9">intellectual property matters and other important disclaimers. PRODUCTION DATA.</text>
</g>
<g font-size="2.6">
<text x="170.4" y="61.6">2</text>
<text x="35" y="119">ON</text>
<text x="96.3" y="146.8">2</text>
<text x="98.1" y="177.6">REFA</text>
<text x="113.3" y="177.6">REFB</text>
</g>
<text font-size="2.5" x="141" y="24.3">SDLS972B – APRIL 2023 – REVISED APRIL 2024</text>
<g font-size="2.1" fill="#00f">
<text x="159.2" y="121.3">(1)</text>
<text x="191" y="121.3">(2)</text>
</g>
</svg>
